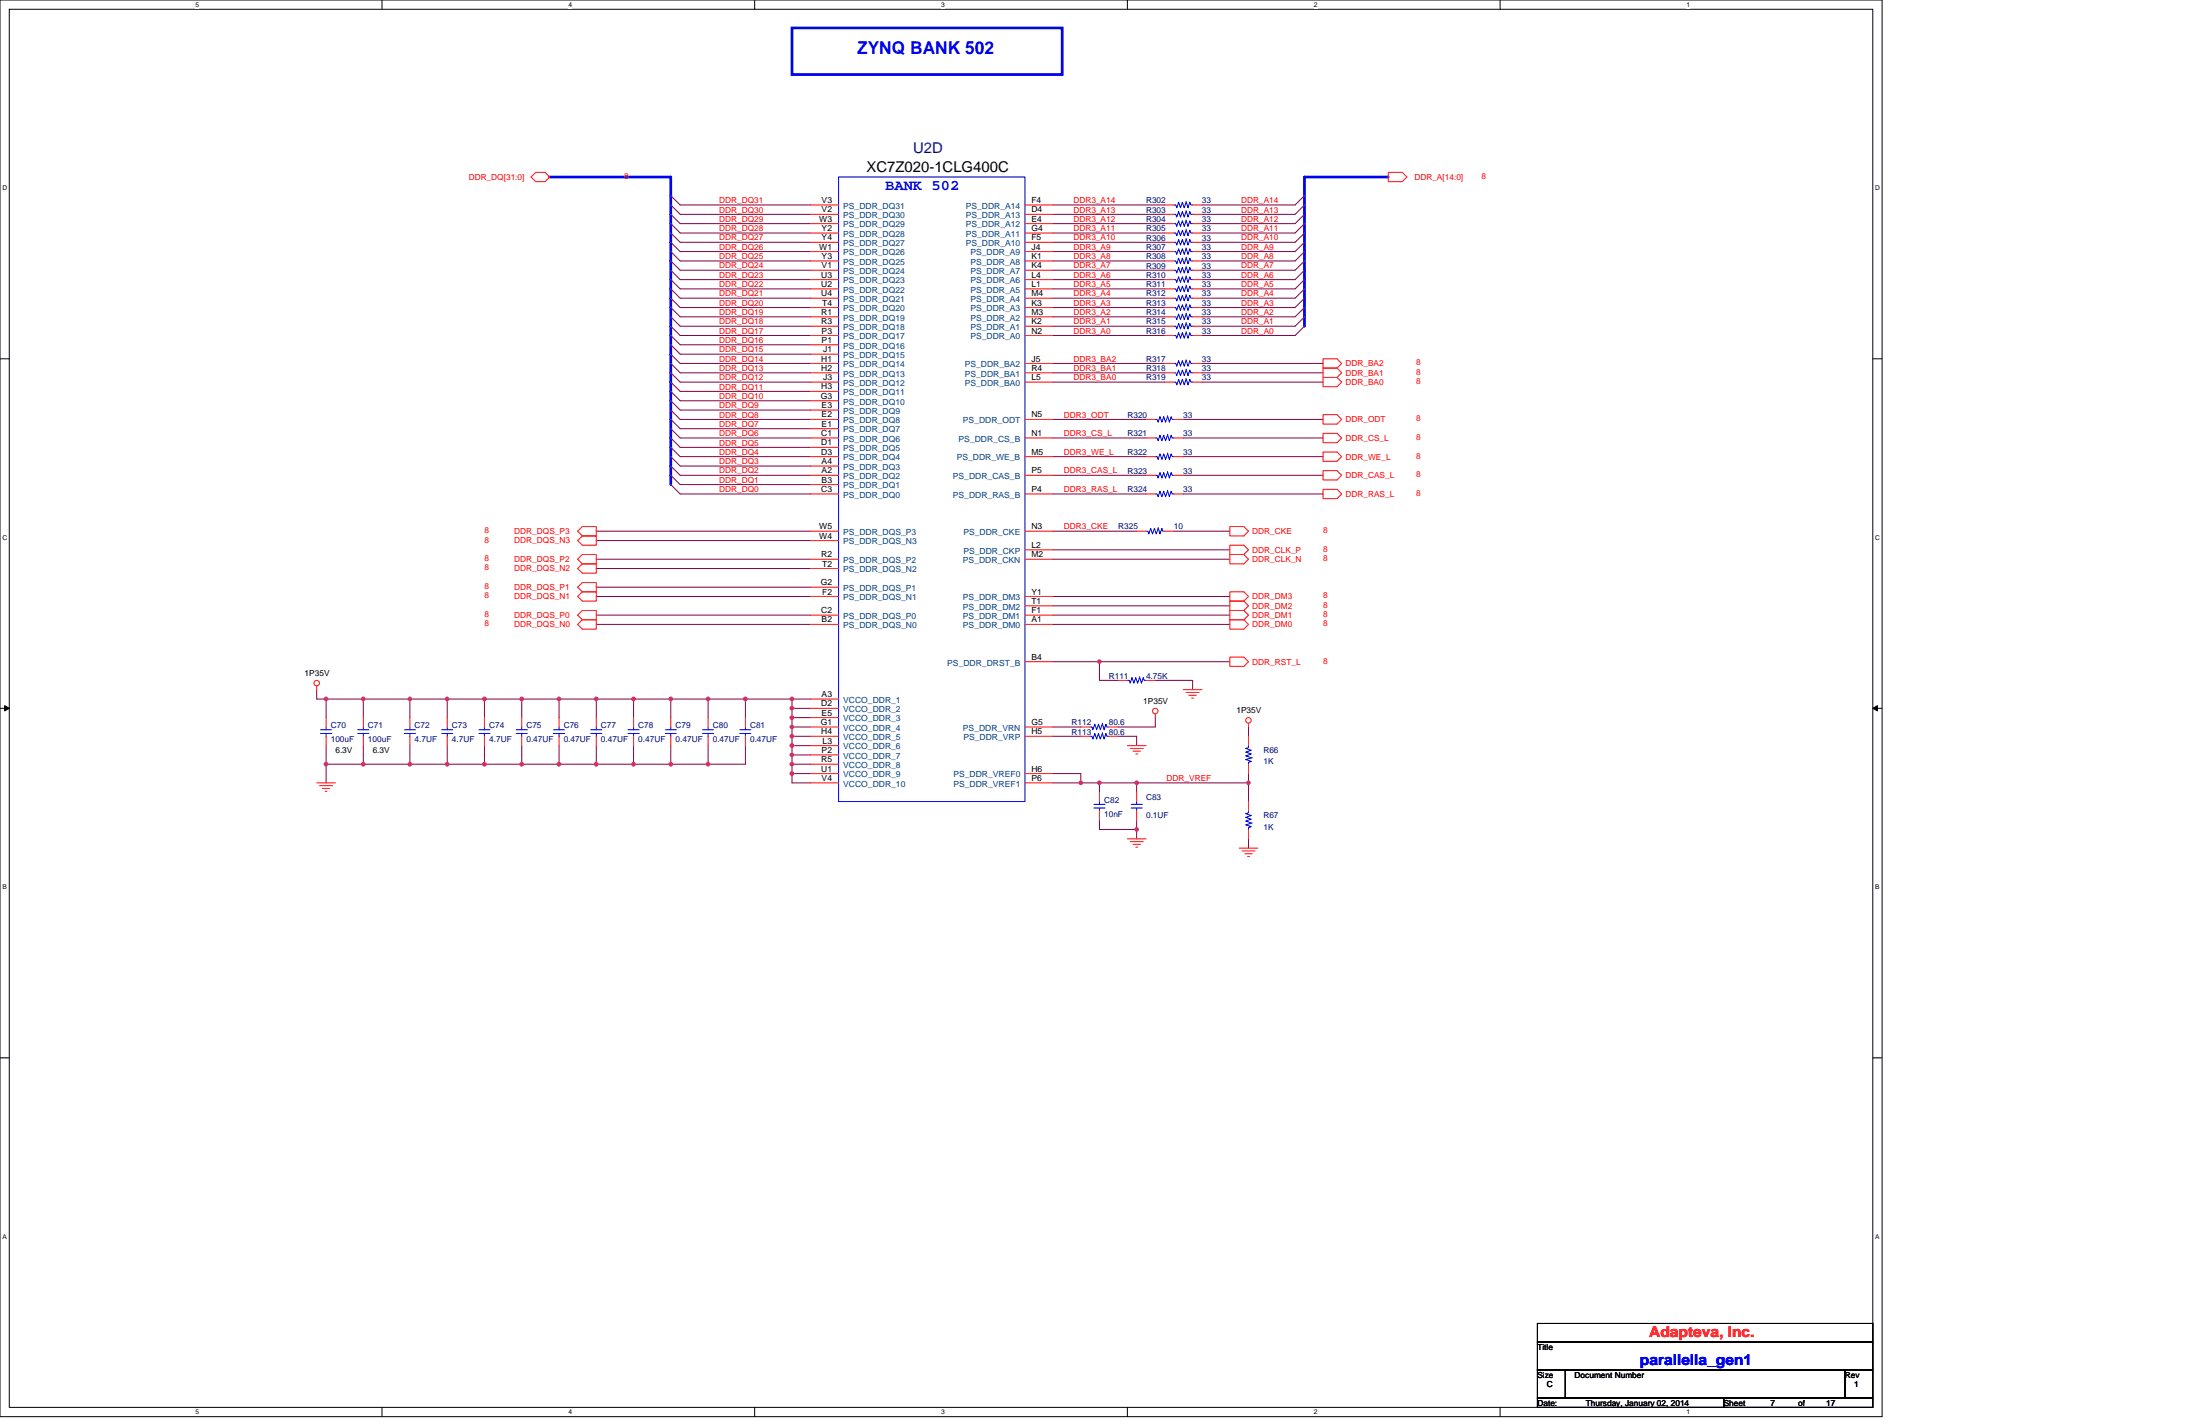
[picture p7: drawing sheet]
<svg xmlns="http://www.w3.org/2000/svg" width="432mm" height="279mm" viewBox="0 0 432 279" stroke-linecap="round" stroke-linejoin="round" font-family="sans-serif">
<path d="M0 0h369.4v278h-369.4zM1.8 1.8h365.8v274.3h-365.8z" fill="none" stroke="#000" stroke-width=".2"/>
<g fill="#fff">
<path d="M38.4 .2h.7v1.5h-.7z"/>
<path d="M38.4 276.3h.7v1.5h-.7z"/>
</g>
<path d="M75 0v1.8M75 276.1v1.9" fill="none" stroke="#000" stroke-width=".2"/>
<g fill="#fff">
<path d="M111.5 .2h.8v1.5h-.8z"/>
<path d="M111.5 276.3h.8v1.5h-.8z"/>
</g>
<path d="M148.1 0v1.8M148.1 276.1v1.9" fill="none" stroke="#000" stroke-width=".2"/>
<g fill="#fff">
<path d="M184.7 .2h.7v1.5h-.7z"/>
<path d="M184.7 276.3h.7v1.5h-.7z"/>
</g>
<path d="M221.3 0v1.8M221.3 276.1v1.9" fill="none" stroke="#000" stroke-width=".2"/>
<g fill="#fff">
<path d="M257.9 .2h.7v1.5h-.7z"/>
<path d="M257.9 276.3h.7v1.5h-.7z"/>
</g>
<path d="M294.4 0v1.8M294.4 276.1v1.9" fill="none" stroke="#000" stroke-width=".2"/>
<g fill="#fff">
<path d="M331 .2h.7v1.5h-.7z"/>
<path d="M331 276.3h.7v1.5h-.7z"/>
<path d="M.5 36.1h.9v1.5h-.9z"/>
<path d="M368 36.1h1v1.5h-1z"/>
<path d="M.5 104.7h.9v1.5h-.9z"/>
<path d="M368 104.7h1v1.5h-1z"/>
</g>
<path d="M0 70.4h1.8M367.6 70.4h1.8" fill="none" stroke="#000" stroke-width=".2"/>
<g fill="#fff">
<path d="M.5 173.3h.8v1.4h-.8z"/>
<path d="M368 173.3h.9v1.4h-.9z"/>
</g>
<path d="M0 139h1.8M367.6 139h1.8" fill="none" stroke="#000" stroke-width=".2"/>
<path d="M.9 138.5l.9 .5-.9 .5zM367.6 139l.9-.5v1z" fill="#000" stroke="#000" stroke-width=".2"/>
<g fill="#fff">
<path d="M.5 241.9h.8v1.4h-.8z"/>
<path d="M368 241.9h.9v1.4h-.9z"/>
</g>
<path d="M0 207.6h1.8M367.6 207.6h1.8M301.8 259.7h65.8v3.6h-65.8zM301.8 263.3h65.8v5.5h-65.8zM301.8 274.3h36.5v1.8h-36.5zM301.8 268.8h5.4v5.5h-5.4zM307.2 268.8h54.9v5.5h-54.9zM338.3 274.3h29.3v1.8h-29.3zM362.1 268.8h5.5v5.5h-5.5z" fill="none" stroke="#000" stroke-width=".2"/>
<path d="M155.4 5.5h53.1v9.1h-53.1zM107.9 34.7h23.8v60.4M272.5 34.7h-16.5v29.3" fill="none" stroke="#00f" stroke-width=".53"/>
<g fill="none" stroke="#800040" stroke-width=".2">
<path d="M131.7 38.4l1.8 1.8h25.6M256 38.4l-1.8 1.8h-18.3M131.7 43.9l1.8 1.8h25.6M131.7 42.1l1.8 1.8h25.6M131.7 40.2l1.8 1.9h25.6M131.7 58.5l1.8 1.8h25.6M131.7 56.7l1.8 1.8h25.6M131.7 54.9l1.8 1.8h25.6M131.7 53l1.8 1.9h25.6M131.7 51.2l1.8 1.8h25.6M131.7 49.4l1.8 1.8h25.6M131.7 47.5l1.8 1.9h25.6"/>
<path d="M131.7 45.7l1.8 1.8h25.6M206.7 58.5h21.9M206.7 56.7h21.9M206.7 54.9h21.9M206.7 53h21.9M206.7 51.2h21.9M206.7 49.4h21.9M206.7 47.5h21.9M206.7 45.7h21.9M206.7 43.9h21.9M206.7 42.1h21.9M206.7 40.2h21.9"/>
<path d="M256 58.5l-1.8 1.8h-18.3M256 56.7l-1.8 1.8h-18.3M256 54.9l-1.8 1.8h-18.3M256 53l-1.8 1.9h-18.3M256 51.2l-1.8 1.8h-18.3M256 49.4l-1.8 1.8h-18.3M256 47.5l-1.8 1.9h-18.3M256 45.7l-1.8 1.8h-18.3M256 43.9l-1.8 1.8h-18.3M256 42.1l-1.8 1.8h-18.3M256 40.2l-1.8 1.9h-18.3M131.7 78.6l1.8 1.9h25.6"/>
<path d="M131.7 76.8l1.8 1.8h25.6M131.7 75l1.8 1.8h25.6M131.7 73.2l1.8 1.8h25.6M131.7 71.3l1.8 1.9h25.6M131.7 69.5l1.8 1.8h25.6M131.7 67.6l1.8 1.9h25.6M131.7 65.8l1.8 1.8h25.6M131.7 64l1.8 1.8h25.6M131.7 62.2l1.8 1.8h25.6M131.7 60.3l1.8 1.9h25.6M206.7 75h21.9M206.7 73.2h21.9"/>
<path d="M206.7 71.3h21.9M206.7 65.8h21.9M206.7 64h21.9M206.7 62.2h21.9M206.7 60.3h21.9M235.9 75h23.8M235.9 73.2h23.8M235.9 71.3h23.8M256 64l-1.8 1.8h-18.3M256 62.2l-1.8 1.8h-18.3M256 60.3l-1.8 1.9h-18.3M131.7 95.1l1.8 1.8h25.6"/>
<path d="M131.7 93.3l1.8 1.8h25.6M131.7 91.4l1.8 1.9h25.6M131.7 89.6l1.8 1.8h25.6M131.7 87.8l1.8 1.8h25.6M131.7 85.9l1.8 1.9h25.6M131.7 84.1l1.8 1.8h25.6M131.7 82.3l1.8 1.8h25.6M131.7 80.5l1.8 1.8h25.6M206.7 82.3h18.2M206.7 85.9h18.2M206.7 89.6h18.2M206.7 93.3h18.2"/>
<path d="M206.7 96.9h18.2M232.2 82.3h27.5M232.2 85.9h27.5M232.2 89.6h27.5M232.2 93.3h27.5M232.2 96.9h27.5M117 104.2h42.1M117 109.7h42.1M117 111.5h42.1M117 115.2h42.1M117 117h42.1M117 106.1h42.1"/>
<path d="M206.7 109.7h34.7M206.7 118.9h34.7M206.7 117h34.7M206.7 104.2h16.4M206.7 107.9h34.7M230.4 104.2h11M62.2 135.3v1.9h1.8M64 137.2h7.3M64 137.2v3.6M71.3 137.2h9.2M71.3 137.2v3.6M80.5 137.2v3.6"/>
<path d="M80.5 137.2h7.3M87.8 137.2h7.3M87.8 137.2v3.6M95.1 137.2h7.3M95.1 137.2v3.6M102.4 137.2v3.6M102.4 137.2h7.3M109.7 137.2h7.3M109.7 137.2v3.6M117 120.7h42.1M117 122.5h42.1M117 137.2h7.4"/>
<path d="M117 137.2v3.6M124.4 137.2v3.6M124.4 137.2h7.3M131.7 137.2h7.3M131.7 137.2v3.6M139 137.2h7.3M139 137.2v3.6M146.3 137.2h9.1M146.3 137.2v3.6M155.4 137.2h3.7M155.4 139h3.7M155.4 137.2v1.8"/>
<path d="M155.4 139v1.8M206.7 129.8h9.1M206.7 122.5h34.7M206.7 120.7h34.7M215.8 129.8h25.6M215.8 129.8v3.7h3.7M226.8 133.5h7.3v1.8M64 149.9v3.7M64 149.9h7.3M64 146.3v3.6M71.3 149.9h9.2M71.3 146.3v3.6"/>
<path d="M80.5 149.9h7.3M80.5 146.3v3.6M87.8 149.9h7.3M87.8 146.3v3.6M95.1 146.3v3.6M95.1 149.9h7.3M102.4 146.3v3.6M102.4 149.9h7.3M109.7 146.3v3.6M109.7 149.9h7.3M117 149.9h7.4M117 146.3v3.6"/>
<path d="M124.4 146.3v3.6M124.4 149.9h7.3M131.7 149.9h7.3M131.7 146.3v3.6M139 146.3v3.6M146.3 146.3v3.6h-7.3M155.4 149.9v1.9M155.4 146.3v1.8M155.4 140.8v1.8M155.4 151.8h3.7M155.4 149.9h3.7M155.4 148.1h3.7"/>
<path d="M155.4 146.3h3.7M155.4 140.8h3.7M155.4 144.5v1.8M155.4 142.6v1.9M155.4 148.1v1.8M155.4 151.8v1.8h3.7M155.4 144.5h3.7M155.4 142.6h3.7M206.7 142.6h5.4M206.7 144.5h5.4M206.7 151.8h5.4v1.8M206.7 153.6h5.4"/>
<path d="M212.1 153.6h3.7M215.8 153.6h7.3M215.8 153.6v1.8M219.5 144.5h3.6v1.8M223.1 153.6h21.9M223.1 153.6v1.8M226.8 140.8v1.8h-7.3M245 151.8v5.5M245 142.6v1.9M215.8 160.9v1.9h7.3M223.1 160.9v1.9M223.1 162.8v1.8"/>
<path d="M245 164.6v1.8"/>
</g>
<g fill="#f0f" stroke="#f0f" stroke-width=".2">
<circle cx="64" cy="137.1" r=".36"/>
<circle cx="71.3" cy="137.1" r=".36"/>
<circle cx="80.4" cy="137.1" r=".36"/>
<circle cx="87.8" cy="137.1" r=".36"/>
<circle cx="95.1" cy="137.1" r=".36"/>
<circle cx="102.4" cy="137.1" r=".36"/>
<circle cx="109.7" cy="137.1" r=".36"/>
<circle cx="117" cy="137.1" r=".36"/>
<circle cx="124.3" cy="137.1" r=".36"/>
<circle cx="131.7" cy="137.1" r=".36"/>
<circle cx="139" cy="137.1" r=".36"/>
<circle cx="146.3" cy="137.1" r=".36"/>
<circle cx="139" cy="149.9" r=".36"/>
<circle cx="71.3" cy="149.9" r=".36"/>
<circle cx="64" cy="149.9" r=".36"/>
<circle cx="80.4" cy="149.9" r=".36"/>
<circle cx="155.4" cy="137.1" r=".36"/>
<circle cx="155.4" cy="149.9" r=".36"/>
<circle cx="95.1" cy="149.9" r=".36"/>
<circle cx="87.8" cy="149.9" r=".36"/>
<circle cx="102.4" cy="149.9" r=".36"/>
<circle cx="155.4" cy="148.1" r=".36"/>
<circle cx="155.4" cy="146.3" r=".36"/>
<circle cx="109.7" cy="149.9" r=".36"/>
<circle cx="155.4" cy="144.4" r=".36"/>
<circle cx="124.3" cy="149.9" r=".36"/>
<circle cx="117" cy="149.9" r=".36"/>
<circle cx="155.4" cy="142.6" r=".36"/>
<circle cx="131.7" cy="149.9" r=".36"/>
<circle cx="155.4" cy="140.8" r=".36"/>
<circle cx="155.4" cy="139" r=".36"/>
<circle cx="215.8" cy="129.8" r=".35"/>
<circle cx="212.1" cy="153.6" r=".35"/>
<circle cx="245" cy="153.6" r=".35"/>
<circle cx="223.1" cy="153.6" r=".36"/>
<circle cx="223.1" cy="162.7" r=".36"/>
<circle cx="215.8" cy="153.6" r=".35"/>
<circle cx="155.4" cy="151.8" r=".36"/>
</g>
<g fill="none" stroke="#f00" stroke-width=".2">
<path d="M104.2 34.7l1-.9h1.8l.9 .9-.9 .9h-1.8zM272.5 33.8h2.7l.9 .9-.9 .9h-2.7zM159.1 58.5h5.5M159.1 56.7h5.5M159.1 54.9h5.5M159.1 53h5.5M159.1 51.2h5.5M159.1 49.4h5.5M159.1 47.5h5.5M159.1 45.7h5.5M159.1 43.9h5.5M159.1 42.1h5.5"/>
<path d="M159.1 40.2h5.5M201.2 58.5h5.5M201.2 56.7h5.5M201.2 54.9h5.5M201.2 53h5.5M201.2 51.2h5.5M201.2 49.4h5.5M201.2 47.5h5.5M201.2 45.7h5.5M201.2 43.9h5.5M201.2 42.1h5.5M201.2 40.2h5.5"/>
<path d="M228.6 53h1.8M228.6 43.9h1.8M228.6 58.5h1.8M228.6 49.4h1.8M228.6 54.9h1.8M228.6 40.2h1.8M228.6 45.7h1.8M228.6 51.2h1.8M228.6 42.1h1.8M228.6 56.7h1.8M228.6 47.5h1.8M234.1 53h1.8"/>
<path d="M234.1 43.9h1.8M234.1 58.5h1.8M234.1 49.4h1.8M234.1 54.9h1.8M234.1 40.2h1.8M234.1 45.7h1.8M234.1 51.2h1.8M234.1 42.1h1.8M234.1 56.7h1.8M234.1 47.5h1.8M159.1 78.6h5.5M159.1 76.8h5.5"/>
<path d="M159.1 75h5.5M159.1 73.2h5.5M159.1 71.3h5.5M159.1 69.5h5.5M159.1 67.6h5.5M159.1 65.8h5.5M159.1 64h5.5M159.1 62.2h5.5M159.1 60.3h5.5M201.2 65.8h5.5M201.2 64h5.5M201.2 62.2h5.5"/>
<path d="M201.2 60.3h5.5M201.2 75h5.5M201.2 73.2h5.5M201.2 71.3h5.5M228.6 71.3h1.8M228.6 64h1.8M228.6 73.2h1.8M228.6 60.3h1.8M228.6 65.8h1.8M228.6 75h1.8M228.6 62.2h1.8M234.1 71.3h1.8"/>
<path d="M234.1 64h1.8M234.1 73.2h1.8M234.1 60.3h1.8M234.1 65.8h1.8M234.1 75h1.8M234.1 62.2h1.8M259.7 74.1h2.7l.9 .9-.9 .9h-2.7zM259.7 70.4h2.7l.9 .9-.9 .9h-2.7zM262.4 72.2h-2.7v1.9h2.7M262.4 72.2l.9 1-.9 .9M159.1 96.9h5.5M159.1 95.1h5.5"/>
<path d="M159.1 93.3h5.5M159.1 91.4h5.5M159.1 89.6h5.5M159.1 87.8h5.5M159.1 85.9h5.5M159.1 84.1h5.5M159.1 82.3h5.5M159.1 80.5h5.5M201.2 82.3h5.5M201.2 85.9h5.5M201.2 89.6h5.5M201.2 93.3h5.5"/>
<path d="M201.2 96.9h5.5M224.9 89.6h1.9M224.9 82.3h1.9M224.9 93.3h1.9M224.9 85.9h1.9M224.9 96.9h1.9M230.4 89.6h1.8M230.4 82.3h1.8M230.4 93.3h1.8M230.4 85.9h1.8M230.4 96.9h1.8M259.7 81.4h2.7l.9 .9-.9 .9h-2.7z"/>
<path d="M259.7 85h2.7l.9 .9-.9 1h-2.7zM259.7 88.7h2.7l.9 .9-.9 .9h-2.7zM259.7 92.4h2.7l.9 .9-.9 .9h-2.7zM259.7 96h2.7l.9 .9-.9 .9h-2.7zM113.4 104.2l.9-.9h2.7v1.9h-2.7zM113.4 106.1l.9-.9h2.7v1.8h-2.7zM113.4 109.7l.9-.9h2.7v1.8h-2.7zM113.4 111.5l.9-.9h2.7v1.9h-2.7zM113.4 115.2l.9-.9h2.7v1.8h-2.7zM113.4 117l.9-.9h2.7v1.8h-2.7zM159.1 115.2h5.5M159.1 109.7h5.5"/>
<path d="M159.1 104.2h5.5M159.1 117h5.5M159.1 111.5h5.5M159.1 106.1h5.5M201.2 104.2h5.5M201.2 107.9h5.5M201.2 109.7h5.5M201.2 118.9h5.5M201.2 117h5.5M223.1 104.2h1.8M228.6 104.2h1.8M241.4 103.3h2.7l.9 .9-.9 1h-2.7z"/>
<path d="M241.4 107h2.7l.9 .9-.9 .9h-2.7zM241.4 108.8h2.7l.9 .9-.9 .9h-2.7zM241.4 116.1h2.7l.9 .9-.9 .9h-2.7zM244.1 119.8h-2.7v1.8h2.7M244.1 117.9h-2.7v1.9h2.7M244.1 119.8l.9 .9-.9 .9M244.1 117.9l.9 1-.9 .9M62.2 134.6v.7M113.4 120.7l.9-.9h2.7v1.8h-2.7zM113.4 122.5l.9-.9h2.7v1.8h-2.7zM159.1 120.7h5.5M159.1 122.5h5.5"/>
<path d="M159.1 137.2h5.5M159.1 139h5.5M201.2 122.5h5.5M201.2 120.7h5.5M201.2 129.8h5.5M219.5 133.5h1.8M224.9 133.5h1.9M232.2 135.3h3.7M232.8 135.9h2.6M233.3 136.4h1.5M233.9 137h.4M241.4 128.9h2.7l.9 .9-.9 .9h-2.7z"/>
<path d="M241.4 121.6h2.7l.9 .9-.9 .9h-2.7zM62.2 153.6h3.6M62.7 154.2h2.6M63.3 154.7h1.4M63.8 155.3h.4M64 140.8v1.8M64 144.5v1.8M71.3 140.8v1.8M71.3 144.5v1.8M80.5 140.8v1.8M80.5 144.5v1.8M87.8 140.8v1.8"/>
<path d="M87.8 144.5v1.8M95.1 140.8v1.8M95.1 144.5v1.8M102.4 140.8v1.8M102.4 144.5v1.8M109.7 140.8v1.8M109.7 144.5v1.8M117 140.8v1.8M117 144.5v1.8M124.4 140.8v1.8M124.4 144.5v1.8M131.7 140.8v1.8"/>
<path d="M131.7 144.5v1.8M139 140.8v1.8M139 144.5v1.8M146.3 140.8v1.8M146.3 144.5v1.8M159.1 140.8h5.5M159.1 142.6h5.5M159.1 144.5h5.5M159.1 146.3h5.5M159.1 148.1h5.5M159.1 149.9h5.5M159.1 151.8h5.5"/>
<path d="M159.1 153.6h5.5M201.2 144.5h5.5M201.2 142.6h5.5M201.2 151.8h5.5M201.2 153.6h5.5M212.1 144.5h1.9M212.1 142.6h1.9M215.8 155.4v1.9M215.8 159.1v1.8M217.6 144.5h1.9M217.6 142.6h1.9M221.3 146.3h3.6"/>
<path d="M221.8 146.9h2.6M222.4 147.4h1.4M222.9 147.9h.4M223.1 159.1v1.8M223.1 155.4v1.9M226.8 140.1v.7M245 141.9v.7M245 149.9v1.9M245 144.5v1.8M245 157.3v1.8M221.3 164.6h3.6M221.8 165.1h2.6"/>
<path d="M222.4 165.7h1.4M222.9 166.2h.4M243.2 166.4h3.7M243.8 167h2.5M244.3 167.5h1.5M244.9 168.1h.3M245 162.8v1.8"/>
<circle cx="62.2" cy="134" r=".54"/>
<circle cx="226.7" cy="139.5" r=".54"/>
<circle cx="245" cy="141.3" r=".54"/>
</g>
<g fill="none" stroke="#00f" stroke-width=".2">
<path d="M164.6 34.7h36.6v122.6h-36.6zM232.8 39.5l.4 1.3 .3-1.1 .2 .5h.4M232.8 39.7l-.4 1.1-.3-1.1-.4 1.1-.4-1.1-.3 1.1-.2-.6h-.4M232.8 52.3l.4 1.3 .3-1.1 .2 .5h.4M232.8 43.2l.4 1.2 .3-1.1 .2 .6h.4M232.8 57.8l.4 1.3 .3-1.1 .2 .5h.4M232.8 48.6l.4 1.3 .3-1.1 .2 .6h.4M232.8 54.1l.4 1.3 .3-1.1 .2 .6h.4M232.8 45l.4 1.3 .3-1.1 .2 .5h.4M232.8 59.6l.4 1.3 .3-1.1 .2 .5h.4M232.8 50.5l.4 1.3 .3-1.1 .2 .5h.4M232.8 41.3l.4 1.3 .3-1.1 .2 .6h.4"/>
<path d="M232.8 55.9l.4 1.3 .3-1.1 .2 .6h.4M232.8 46.8l.4 1.3 .3-1.1 .2 .5h.4M232.8 52.5l-.4 1.1-.3-1.1-.4 1.1-.4-1.1-.3 1.1-.2-.6h-.4M232.8 43.3l-.4 1.1-.3-1.1-.4 1.1-.4-1.1-.3 1.1-.2-.5h-.4M232.8 58l-.4 1.1-.3-1.1-.4 1.1-.4-1.1-.3 1.1-.2-.6h-.4M232.8 48.8l-.4 1.1-.3-1.1-.4 1.1-.4-1.1-.3 1.1-.2-.5h-.4M232.8 54.3l-.4 1.1-.3-1.1-.4 1.1-.4-1.1-.3 1.1-.2-.5h-.4M232.8 45.2l-.4 1.1-.3-1.1-.4 1.1-.4-1.1-.3 1.1-.2-.6h-.4M232.8 59.8l-.4 1.1-.3-1.1-.4 1.1-.4-1.1-.3 1.1-.2-.6h-.4M232.8 50.7l-.4 1.1-.3-1.1-.4 1.1-.4-1.1-.3 1.1-.2-.6h-.4M232.8 41.5l-.4 1.1-.3-1.1-.4 1.1-.4-1.1-.3 1.1-.2-.5h-.4M232.8 56.1l-.4 1.1-.3-1.1-.4 1.1-.4-1.1-.3 1.1-.2-.5h-.4"/>
<path d="M232.8 47l-.4 1.1-.3-1.1-.4 1.1-.4-1.1-.3 1.1-.2-.6h-.4M232.8 70.6l.4 1.3 .3-1.1 .2 .5h.4M232.8 63.3l.4 1.3 .3-1.1 .2 .5h.4M232.8 72.4l.4 1.3 .3-1.1 .2 .6h.4M232.8 65.1l.4 1.3 .3-1.1 .2 .5h.4M232.8 74.2l.4 1.3 .3-1.1 .2 .6h.4M232.8 61.4l.4 1.3 .3-1.1 .2 .6h.4M232.8 70.8l-.4 1.1-.3-1.1-.4 1.1-.4-1.1-.3 1.1-.2-.6h-.4M232.8 63.5l-.4 1.1-.3-1.1-.4 1.1-.4-1.1-.3 1.1-.2-.6h-.4M232.8 72.6l-.4 1.1-.3-1.1-.4 1.1-.4-1.1-.3 1.1-.2-.5h-.4M232.8 65.3l-.4 1.1-.3-1.1-.4 1.1-.4-1.1-.3 1.1-.2-.6h-.4M232.8 74.4l-.4 1.1-.3-1.1-.4 1.1-.4-1.1-.3 1.1-.2-.5h-.4"/>
<path d="M232.8 61.6l-.4 1.1-.3-1.1-.4 1.1-.4-1.1-.3 1.1-.2-.5h-.4M229.2 89l-.4 1.1-.4-1.1-.4 1.1-.3-1.1-.4 1.1-.2-.5h-.3M229.2 81.7l-.4 1.1-.4-1.1-.4 1.1-.3-1.1-.4 1.1-.2-.5h-.3M229.2 92.7l-.4 1.1-.4-1.1-.4 1.1-.3-1.1-.4 1.1-.2-.5h-.3M229.2 85.4l-.4 1.1-.4-1.1-.4 1.1-.3-1.1-.4 1.1-.2-.6h-.3M229.2 96.4l-.4 1.1-.4-1.1-.4 1.1-.3-1.1-.4 1.1-.2-.6h-.3M229.2 88.9l.3 1.2 .4-1.1 .2 .6h.3M229.2 81.6l.3 1.2 .4-1.1 .2 .6h.3M229.2 92.5l.3 1.3 .4-1.1 .2 .6h.3M229.2 85.2l.3 1.3 .4-1.1 .2 .5h.3M229.2 96.2l.3 1.3 .4-1.1 .2 .5h.3M227.3 103.5l.4 1.3 .3-1.1 .2 .5h.4"/>
<path d="M227.3 103.7l-.4 1.1-.3-1.1-.4 1.1-.4-1.1-.3 1.1-.2-.6h-.4M223.6 132.8l.4 1.2 .4-1.1 .2 .6h.3M223.6 132.9l-.3 1.1-.4-1.1-.4 1.1-.3-1.1-.4 1.1-.2-.5h-.3M62.9 143.2h2.2M62.9 143.9h2.2M64 142.6v.6M64 143.9v.6M70.2 143.9h2.2M70.2 143.2h2.2M71.3 143.9v.6M71.3 142.6v.6M79.4 143.9h2.2"/>
<path d="M79.4 143.2h2.2M80.5 143.9v.6M80.5 142.6v.6M86.7 143.9h2.2M86.7 143.2h2.2M87.8 143.9v.6M87.8 142.6v.6M94 143.2h2.2M94 143.9h2.2M95.1 142.6v.6M95.1 143.9v.6M101.3 143.2h2.2"/>
<path d="M101.3 143.9h2.2M102.4 142.6v.6M102.4 143.9v.6M108.6 143.2h2.2M108.6 143.9h2.2M109.7 142.6v.6M109.7 143.9v.6M115.9 143.2h2.2M115.9 143.9h2.2M117 142.6v.6M117 143.9v.6M123.3 143.2h2.2"/>
<path d="M123.3 143.9h2.2M124.4 142.6v.6M124.4 143.9v.6M130.6 143.2h2.2M130.6 143.9h2.2M131.7 142.6v.6M131.7 143.9v.6M137.9 143.2h2.2M137.9 143.9h2.2M139 142.6v.6M139 143.9v.6M145.2 143.2h2.2"/>
<path d="M145.2 143.9h2.2M146.3 142.6v.6M146.3 143.9v.6M214.7 157.8h2.2M214.7 158.5h2.2M215.8 157.3v.5M215.8 158.5v.6M216.3 143.9l-.3 1.1-.4-1.1-.4 1.1-.3-1.1-.4 1.1-.2-.5h-.3M216.3 142.1l-.3 1.1-.4-1.1-.4 1.1-.3-1.1-.4 1.1-.2-.6h-.3M216.3 143.7l.4 1.3 .4-1.1 .2 .6h.3M216.3 141.9l.4 1.3 .4-1.1 .2 .5h.3M222 157.8h2.2"/>
<path d="M222 158.5h2.2M223.1 158.5v.6M223.1 157.3v.5M245 146.3v.4l-.5 .2 1.1 .3-1.1 .4 1.1 .3-1.1 .4 1.1 .4M245 159.1v.4l-.5 .1 1.1 .4-1.1 .4 1.1 .3-1.1 .4 1.1 .4M245.8 148.7l-1.3 .3 1.1 .4-.6 .2v.3M245.8 161.5l-1.3 .3 1.1 .4-.6 .2v.4"/>
</g>
<text font-size="3.5" fill="#00f" x="168.2" y="10.5">ZYNQ BANK 502</text>
<text font-size="2.9" x="170.1" y="33.7">XC7Z020-1CLG400C</text>
<text font-size="2.9" fill="#000080" x="179.2" y="30.1">U2D</text>
<g font-size="2.9" fill="#00f">
<text x="173.7" y="37.2">BANK 502</text>
<text x="321.9" y="267.9">parallella_gen1</text>
</g>
<text font-size="2.9" fill="#f00" x="323.7" y="262.4">Adapteva, Inc.</text>
<g font-size="1.7">
<text x="161.3" y="41.7">V2</text>
<text x="161.3" y="39.8">V3</text>
<text x="202.4" y="41.7">D4</text>
<text x="202.4" y="39.8">F4</text>
<text x="160.8" y="43.5">W3</text>
<text x="161.3" y="47.2">Y4</text>
<text x="161.3" y="45.3">Y2</text>
<text x="202.4" y="47.2">F5</text>
<text x="202.4" y="45.3">G4</text>
<text x="202.4" y="43.5">E4</text>
<text x="160.8" y="49">W1</text>
<text x="161.3" y="52.6">V1</text>
<text x="161.3" y="50.8">Y3</text>
<text x="202.4" y="52.6">K4</text>
<text x="202.4" y="50.8">K1</text>
<text x="202.4" y="49">J4</text>
<text x="161.2" y="58.1">U4</text>
<text x="161.2" y="56.3">U2</text>
<text x="161.2" y="54.5">U3</text>
<text x="161.4" y="60">T4</text>
<text x="202.4" y="60">K3</text>
<text x="202.4" y="58.1">M4</text>
<text x="202.4" y="56.3">L1</text>
<text x="202.4" y="54.5">L4</text>
<text x="161.2" y="63.6">R3</text>
<text x="161.2" y="61.8">R1</text>
<text x="161.3" y="65.4">P3</text>
<text x="202.4" y="65.4">N2</text>
<text x="202.4" y="63.6">K2</text>
<text x="202.4" y="61.8">M3</text>
<text x="161.2" y="70.9">H1</text>
<text x="161.3" y="67.3">P1</text>
<text x="161.5" y="69.1">J1</text>
<text x="202.4" y="70.9">J5</text>
<text x="161.2" y="76.4">H3</text>
<text x="161.2" y="72.8">H2</text>
<text x="161.5" y="74.6">J3</text>
<text x="202.4" y="74.6">L5</text>
<text x="202.4" y="72.8">R4</text>
<text x="161.1" y="78.3">G3</text>
<text x="161.3" y="83.7">E1</text>
<text x="161.3" y="81.9">E2</text>
<text x="161.3" y="80.1">E3</text>
<text x="202.4" y="81.9">N5</text>
<text x="161.2" y="89.2">D3</text>
<text x="161.2" y="87.4">D1</text>
<text x="161.2" y="85.6">C1</text>
<text x="202.4" y="89.2">M5</text>
<text x="202.4" y="85.6">N1</text>
<text x="161.3" y="94.7">B3</text>
<text x="161.3" y="92.9">A2</text>
<text x="161.3" y="91.1">A4</text>
<text x="202.4" y="92.9">P5</text>
<text x="161.2" y="96.5">C3</text>
<text x="202.4" y="96.5">P4</text>
<text x="160.8" y="103.8">W5</text>
<text x="160.8" y="105.7">W4</text>
<text x="202.4" y="103.8">N3</text>
<text x="202.4" y="107.5">L2</text>
<text x="161.2" y="109.3">R2</text>
<text x="161.4" y="111.2">T2</text>
<text x="202.4" y="109.3">M2</text>
<text x="161.1" y="114.8">G2</text>
<text x="161.4" y="116.6">F2</text>
<text x="202.4" y="118.5">T1</text>
<text x="202.4" y="116.6">Y1</text>
<text x="161.2" y="120.3">C2</text>
<text x="161.3" y="122.1">B2</text>
<text x="202.4" y="122.1">A1</text>
<text x="202.4" y="120.3">F1</text>
<text x="202.4" y="129.5">B4</text>
<text x="161.3" y="136.8">A3</text>
<text x="161.1" y="142.3">G1</text>
<text x="161.2" y="138.6">D2</text>
<text x="161.3" y="140.4">E5</text>
<text x="202.4" y="142.3">G5</text>
<text x="161.2" y="144.1">H4</text>
<text x="161.2" y="149.6">R5</text>
<text x="161.3" y="147.7">P2</text>
<text x="161.5" y="145.9">L3</text>
<text x="202.4" y="144.1">H5</text>
<text x="161.2" y="151.4">U1</text>
<text x="161.3" y="153.2">V4</text>
<text x="202.4" y="151.4">H6</text>
<text x="202.4" y="153.2">P6</text>
</g>
<g font-size="1.7" fill="#004080">
<text x="165.5" y="41">PS_DDR_DQ31</text>
<text x="189.5" y="41">PS_DDR_A14</text>
<text x="165.5" y="46.5">PS_DDR_DQ28</text>
<text x="165.5" y="44.6">PS_DDR_DQ29</text>
<text x="165.5" y="42.8">PS_DDR_DQ30</text>
<text x="189.5" y="46.5">PS_DDR_A11</text>
<text x="189.5" y="44.6">PS_DDR_A12</text>
<text x="189.5" y="42.8">PS_DDR_A13</text>
<text x="165.5" y="53.8">PS_DDR_DQ24</text>
<text x="165.5" y="51.9">PS_DDR_DQ25</text>
<text x="165.5" y="50.1">PS_DDR_DQ26</text>
<text x="165.5" y="48.3">PS_DDR_DQ27</text>
<text x="189.5" y="48.3">PS_DDR_A10</text>
<text x="190.5" y="53.8">PS_DDR_A7</text>
<text x="190.5" y="51.9">PS_DDR_A8</text>
<text x="190.5" y="50.1">PS_DDR_A9</text>
<text x="165.5" y="59.2">PS_DDR_DQ21</text>
<text x="165.5" y="57.4">PS_DDR_DQ22</text>
<text x="165.5" y="55.6">PS_DDR_DQ23</text>
<text x="190.5" y="59.2">PS_DDR_A4</text>
<text x="190.5" y="57.4">PS_DDR_A5</text>
<text x="190.5" y="55.6">PS_DDR_A6</text>
<text x="165.5" y="64.7">PS_DDR_DQ18</text>
<text x="165.5" y="62.9">PS_DDR_DQ19</text>
<text x="165.5" y="61.1">PS_DDR_DQ20</text>
<text x="190.5" y="64.7">PS_DDR_A1</text>
<text x="190.5" y="62.9">PS_DDR_A2</text>
<text x="190.5" y="61.1">PS_DDR_A3</text>
<text x="165.5" y="70.2">PS_DDR_DQ15</text>
<text x="165.5" y="68.4">PS_DDR_DQ16</text>
<text x="165.5" y="66.6">PS_DDR_DQ17</text>
<text x="190.5" y="66.6">PS_DDR_A0</text>
<text x="165.5" y="77.5">PS_DDR_DQ11</text>
<text x="165.5" y="75.7">PS_DDR_DQ12</text>
<text x="165.5" y="73.9">PS_DDR_DQ13</text>
<text x="165.5" y="72.1">PS_DDR_DQ14</text>
<text x="189.4" y="75.7">PS_DDR_BA0</text>
<text x="189.4" y="73.9">PS_DDR_BA1</text>
<text x="189.4" y="72.1">PS_DDR_BA2</text>
<text x="165.5" y="83">PS_DDR_DQ8</text>
<text x="165.5" y="81.2">PS_DDR_DQ9</text>
<text x="165.5" y="79.4">PS_DDR_DQ10</text>
<text x="189" y="83">PS_DDR_ODT</text>
<text x="165.5" y="88.5">PS_DDR_DQ5</text>
<text x="165.5" y="86.7">PS_DDR_DQ6</text>
<text x="165.5" y="84.9">PS_DDR_DQ7</text>
<text x="188.2" y="86.7">PS_DDR_CS_B</text>
<text x="165.5" y="95.8">PS_DDR_DQ1</text>
<text x="165.5" y="94">PS_DDR_DQ2</text>
<text x="165.5" y="92.2">PS_DDR_DQ3</text>
<text x="165.5" y="90.3">PS_DDR_DQ4</text>
<text x="187" y="94">PS_DDR_CAS_B</text>
<text x="187.8" y="90.3">PS_DDR_WE_B</text>
<text x="165.5" y="97.7">PS_DDR_DQ0</text>
<text x="187" y="97.7">PS_DDR_RAS_B</text>
<text x="165.5" y="105">PS_DDR_DQS_P3</text>
<text x="165.5" y="106.8">PS_DDR_DQS_N3</text>
<text x="189.1" y="105">PS_DDR_CKE</text>
<text x="165.5" y="110.5">PS_DDR_DQS_P2</text>
<text x="165.5" y="112.3">PS_DDR_DQS_N2</text>
<text x="189" y="110.5">PS_DDR_CKN</text>
<text x="189.1" y="108.6">PS_DDR_CKP</text>
<text x="165.5" y="116">PS_DDR_DQS_P1</text>
<text x="165.5" y="117.8">PS_DDR_DQS_N1</text>
<text x="189" y="119.6">PS_DDR_DM2</text>
<text x="189" y="117.8">PS_DDR_DM3</text>
<text x="165.5" y="121.4">PS_DDR_DQS_P0</text>
<text x="165.5" y="123.3">PS_DDR_DQS_N0</text>
<text x="189" y="123.3">PS_DDR_DM0</text>
<text x="189" y="121.4">PS_DDR_DM1</text>
<text x="185.9" y="130.6">PS_DDR_DRST_B</text>
<text x="165.5" y="137.9">VCCO_DDR_1</text>
<text x="165.5" y="139.7">VCCO_DDR_2</text>
<text x="165.5" y="141.5">VCCO_DDR_3</text>
<text x="165.5" y="143.4">VCCO_DDR_4</text>
<text x="189" y="143.4">PS_DDR_VRN</text>
<text x="165.5" y="145.2">VCCO_DDR_5</text>
<text x="165.5" y="147">VCCO_DDR_6</text>
<text x="165.5" y="148.9">VCCO_DDR_7</text>
<text x="189.1" y="145.2">PS_DDR_VRP</text>
<text x="165.5" y="150.7">VCCO_DDR_8</text>
<text x="165.5" y="152.5">VCCO_DDR_9</text>
<text x="165.5" y="154.3">VCCO_DDR_10</text>
<text x="187.1" y="152.5">PS_DDR_VREF0</text>
<text x="187.1" y="154.3">PS_DDR_VREF1</text>
</g>
<g font-size="1.6" fill="#f00">
<text x="92" y="35.3">DDR_DQ[31:0]</text>
<text x="122.5" y="35.1">8</text>
<text x="277.6" y="35.3">DDR_A[14:0]</text>
<text x="290.8" y="35.1">8</text>
<text x="141.2" y="41.7">DDR_DQ30</text>
<text x="141.2" y="39.9">DDR_DQ31</text>
<text x="210.7" y="41.7">DDR3_A13</text>
<text x="210.7" y="39.9">DDR3_A14</text>
<text x="243.6" y="41.7">DDR_A13</text>
<text x="243.6" y="39.9">DDR_A14</text>
<text x="141.2" y="45.4">DDR_DQ28</text>
<text x="141.2" y="43.5">DDR_DQ29</text>
<text x="141.2" y="47.2">DDR_DQ27</text>
<text x="210.7" y="47.2">DDR3_A10</text>
<text x="210.7" y="45.4">DDR3_A11</text>
<text x="210.7" y="43.5">DDR3_A12</text>
<text x="243.6" y="47.2">DDR_A10</text>
<text x="243.6" y="45.4">DDR_A11</text>
<text x="243.6" y="43.5">DDR_A12</text>
<text x="141.2" y="52.7">DDR_DQ24</text>
<text x="141.2" y="50.8">DDR_DQ25</text>
<text x="141.2" y="49">DDR_DQ26</text>
<text x="210.7" y="52.7">DDR3_A7</text>
<text x="210.7" y="50.8">DDR3_A8</text>
<text x="210.7" y="49">DDR3_A9</text>
<text x="243.6" y="52.7">DDR_A7</text>
<text x="243.6" y="50.8">DDR_A8</text>
<text x="243.6" y="49">DDR_A9</text>
<text x="141.2" y="60">DDR_DQ20</text>
<text x="141.2" y="58.1">DDR_DQ21</text>
<text x="141.2" y="56.3">DDR_DQ22</text>
<text x="141.2" y="54.5">DDR_DQ23</text>
<text x="210.7" y="60">DDR3_A3</text>
<text x="210.7" y="58.1">DDR3_A4</text>
<text x="210.7" y="56.3">DDR3_A5</text>
<text x="210.7" y="54.5">DDR3_A6</text>
<text x="243.6" y="60">DDR_A3</text>
<text x="243.6" y="58.1">DDR_A4</text>
<text x="243.6" y="56.3">DDR_A5</text>
<text x="243.6" y="54.5">DDR_A6</text>
<text x="141.2" y="65.5">DDR_DQ17</text>
<text x="141.2" y="63.6">DDR_DQ18</text>
<text x="141.2" y="61.8">DDR_DQ19</text>
<text x="210.7" y="65.5">DDR3_A0</text>
<text x="210.7" y="63.6">DDR3_A1</text>
<text x="210.7" y="61.8">DDR3_A2</text>
<text x="243.6" y="65.5">DDR_A0</text>
<text x="243.6" y="63.6">DDR_A1</text>
<text x="243.6" y="61.8">DDR_A2</text>
<text x="141.2" y="71">DDR_DQ14</text>
<text x="141.2" y="69.1">DDR_DQ15</text>
<text x="141.2" y="67.3">DDR_DQ16</text>
<text x="210.7" y="71">DDR3_BA2</text>
<text x="264.1" y="71.9">DDR_BA2</text>
<text x="278" y="71.7">8</text>
<text x="141.2" y="76.4">DDR_DQ11</text>
<text x="141.2" y="74.6">DDR_DQ12</text>
<text x="141.2" y="72.8">DDR_DQ13</text>
<text x="210.7" y="74.6">DDR3_BA0</text>
<text x="210.7" y="72.8">DDR3_BA1</text>
<text x="264.1" y="75.5">DDR_BA0</text>
<text x="264.1" y="73.7">DDR_BA1</text>
<text x="278" y="75.4">8</text>
<text x="278" y="73.5">8</text>
<text x="141.2" y="83.8">DDR_DQ7</text>
<text x="141.2" y="81.9">DDR_DQ8</text>
<text x="141.2" y="80.1">DDR_DQ9</text>
<text x="141.2" y="78.3">DDR_DQ10</text>
<text x="208.8" y="81.9">DDR3_ODT</text>
<text x="264.1" y="82.8">DDR_ODT</text>
<text x="278" y="82.7">8</text>
<text x="141.2" y="89.2">DDR_DQ4</text>
<text x="141.2" y="87.4">DDR_DQ5</text>
<text x="141.2" y="85.6">DDR_DQ6</text>
<text x="208.8" y="85.6">DDR3_CS_L</text>
<text x="208.8" y="89.2">DDR3_WE_L</text>
<text x="264.1" y="86.5">DDR_CS_L</text>
<text x="278" y="86.3">8</text>
<text x="278" y="90">8</text>
<text x="141.2" y="94.7">DDR_DQ1</text>
<text x="141.2" y="92.9">DDR_DQ2</text>
<text x="141.2" y="91.1">DDR_DQ3</text>
<text x="208.8" y="92.9">DDR3_CAS_L</text>
<text x="264.1" y="90.2">DDR_WE_L</text>
<text x="264.1" y="93.8">DDR_CAS_L</text>
<text x="278" y="93.6">8</text>
<text x="141.2" y="96.6">DDR_DQ0</text>
<text x="208.8" y="96.6">DDR3_RAS_L</text>
<text x="264.1" y="97.5">DDR_RAS_L</text>
<text x="278" y="97.3">8</text>
<text x="95.1" y="104.6">8</text>
<text x="95.1" y="106.4">8</text>
<text x="100.9" y="104.8">DDR_DQS_P3</text>
<text x="100.9" y="106.6">DDR_DQS_N3</text>
<text x="208.8" y="103.9">DDR3_CKE</text>
<text x="245.8" y="104.8">DDR_CKE</text>
<text x="259.7" y="104.6">8</text>
<text x="95.1" y="110.1">8</text>
<text x="95.1" y="111.9">8</text>
<text x="100.9" y="110.3">DDR_DQS_P2</text>
<text x="100.9" y="112.1">DDR_DQS_N2</text>
<text x="245.8" y="108.5">DDR_CLK_P</text>
<text x="245.8" y="110.3">DDR_CLK_N</text>
<text x="259.7" y="108.3">8</text>
<text x="259.7" y="110.1">8</text>
<text x="95.1" y="115.6">8</text>
<text x="95.1" y="117.4">8</text>
<text x="100.9" y="115.8">DDR_DQS_P1</text>
<text x="100.9" y="117.6">DDR_DQS_N1</text>
<text x="245.8" y="119.4">DDR_DM2</text>
<text x="245.8" y="117.6">DDR_DM3</text>
<text x="259.7" y="119.3">8</text>
<text x="259.7" y="117.4">8</text>
<text x="95.1" y="121.1">8</text>
<text x="95.1" y="122.9">8</text>
<text x="100.9" y="121.3">DDR_DQS_P0</text>
<text x="100.9" y="123.1">DDR_DQS_N0</text>
<text x="245.8" y="123.1">DDR_DM0</text>
<text x="245.8" y="121.3">DDR_DM1</text>
<text x="259.7" y="122.9">8</text>
<text x="259.7" y="121.1">8</text>
<text x="245.8" y="130.4">DDR_RST_L</text>
<text x="259.7" y="130.2">8</text>
<text x="229" y="153.2">DDR_VREF</text>
</g>
<g font-size="1.6" fill="#000080">
<text x="224.9" y="39.9">R302</text>
<text x="224.9" y="41.7">R303</text>
<text x="235.9" y="39.9">33</text>
<text x="235.9" y="41.7">33</text>
<text x="224.9" y="43.5">R304</text>
<text x="224.9" y="45.4">R305</text>
<text x="224.9" y="47.2">R306</text>
<text x="235.9" y="43.5">33</text>
<text x="235.9" y="45.4">33</text>
<text x="235.9" y="47.2">33</text>
<text x="224.9" y="52.7">R309</text>
<text x="224.9" y="49">R307</text>
<text x="224.9" y="50.8">R308</text>
<text x="235.9" y="52.7">33</text>
<text x="235.9" y="49">33</text>
<text x="235.9" y="50.8">33</text>
<text x="224.9" y="58.2">R312</text>
<text x="224.9" y="54.5">R310</text>
<text x="224.9" y="60">R313</text>
<text x="224.9" y="56.3">R311</text>
<text x="235.9" y="58.2">33</text>
<text x="235.9" y="54.5">33</text>
<text x="235.9" y="60">33</text>
<text x="235.9" y="56.3">33</text>
<text x="224.9" y="63.6">R315</text>
<text x="224.9" y="65.5">R316</text>
<text x="224.9" y="61.8">R314</text>
<text x="235.9" y="63.6">33</text>
<text x="235.9" y="65.5">33</text>
<text x="235.9" y="61.8">33</text>
<text x="224.9" y="71">R317</text>
<text x="235.9" y="71">33</text>
<text x="224.9" y="72.8">R318</text>
<text x="224.9" y="74.6">R319</text>
<text x="235.9" y="72.8">33</text>
<text x="235.9" y="74.6">33</text>
<text x="221.3" y="81.9">R320</text>
<text x="232.2" y="81.9">33</text>
<text x="221.3" y="89.3">R322</text>
<text x="221.3" y="85.6">R321</text>
<text x="232.2" y="89.3">33</text>
<text x="232.2" y="85.6">33</text>
<text x="221.3" y="92.9">R323</text>
<text x="232.2" y="92.9">33</text>
<text x="221.3" y="96.6">R324</text>
<text x="232.2" y="96.6">33</text>
<text x="219.5" y="103.9">R325</text>
<text x="230.4" y="103.9">10</text>
<text x="217.6" y="133.1">R111</text>
<text x="224.9" y="133.1">4.75K</text>
<text x="64.9" y="142.8">C70</text>
<text x="72.2" y="142.8">C71</text>
<text x="81.4" y="142.8">C72</text>
<text x="88.7" y="142.8">C73</text>
<text x="96" y="142.8">C74</text>
<text x="103.3" y="142.8">C75</text>
<text x="110.6" y="142.8">C76</text>
<text x="117.9" y="142.8">C77</text>
<text x="125.3" y="142.8">C78</text>
<text x="132.6" y="142.8">C79</text>
<text x="139.9" y="142.8">C80</text>
<text x="147.2" y="142.8">C81</text>
<text x="210.3" y="142.3">R112</text>
<text x="217.6" y="142.3">80.6</text>
<text x="64.9" y="145.6">100uF</text>
<text x="72.2" y="145.6">100uF</text>
<text x="81.4" y="145.6">4.7UF</text>
<text x="88.7" y="145.6">4.7UF</text>
<text x="96" y="145.6">4.7UF</text>
<text x="103.3" y="145.6">0.47UF</text>
<text x="110.6" y="145.6">0.47UF</text>
<text x="117.9" y="145.6">0.47UF</text>
<text x="125.3" y="145.6">0.47UF</text>
<text x="132.6" y="145.6">0.47UF</text>
<text x="139.9" y="145.6">0.47UF</text>
<text x="147.2" y="145.6">0.47UF</text>
<text x="210.3" y="144.1">R113</text>
<text x="217.6" y="144.1">80.6</text>
<text x="248" y="147.8">R66</text>
<text x="248" y="150">1K</text>
<text x="216.7" y="157.5">C82</text>
<text x="216.7" y="160.2">10nF</text>
<text x="224.9" y="156.9">C83</text>
<text x="224.9" y="160.6">0.1UF</text>
<text x="248" y="160.6">R67</text>
<text x="248" y="162.8">1K</text>
</g>
<g font-size="1.6">
<text x="59.8" y="132.6">1P35V</text>
<text x="224.4" y="138.1">1P35V</text>
<text x="242.7" y="139.9">1P35V</text>
<text x="65.8" y="147.8">6.3V</text>
<text x="73.2" y="147.8">6.3V</text>
<text x="301.8" y="264.8">Title</text>
<text x="301.8" y="270.3">Size</text>
<text x="301.8" y="275.8">Date:</text>
<text x="303.6" y="272.1">C</text>
<text x="309.1" y="270.3">Document Number</text>
<text x="311.3" y="275.8">Thursday, January 02, 2014</text>
<text x="338.3" y="275.8">Sheet</text>
<text x="347.5" y="275.8">7</text>
<text x="353" y="275.8">of</text>
<text x="358.4" y="275.8">17</text>
<text x="362.1" y="270.3">Rev</text>
<text x="363.9" y="272.1">1</text>
</g>
<g font-size="1.3">
<text x="38.4" y="1.4">5</text>
<text x="111.5" y="1.4">4</text>
<text x="184.7" y="1.4">3</text>
<text x="257.9" y="1.4">2</text>
<text x="331" y="1.4">1</text>
<text x=".5" y="37.3">D</text>
<text x="368" y="37.3">D</text>
<text x=".5" y="105.9">C</text>
<text x="368" y="105.9">C</text>
<text x=".5" y="174.5">B</text>
<text x="368" y="174.5">B</text>
<text x=".5" y="243">A</text>
<text x="368" y="243">A</text>
<text x="38.4" y="277.5">5</text>
<text x="111.5" y="277.5">4</text>
<text x="184.7" y="277.5">3</text>
<text x="257.9" y="277.5">2</text>
<text x="331" y="277.5">1</text>
</g>
</svg>
